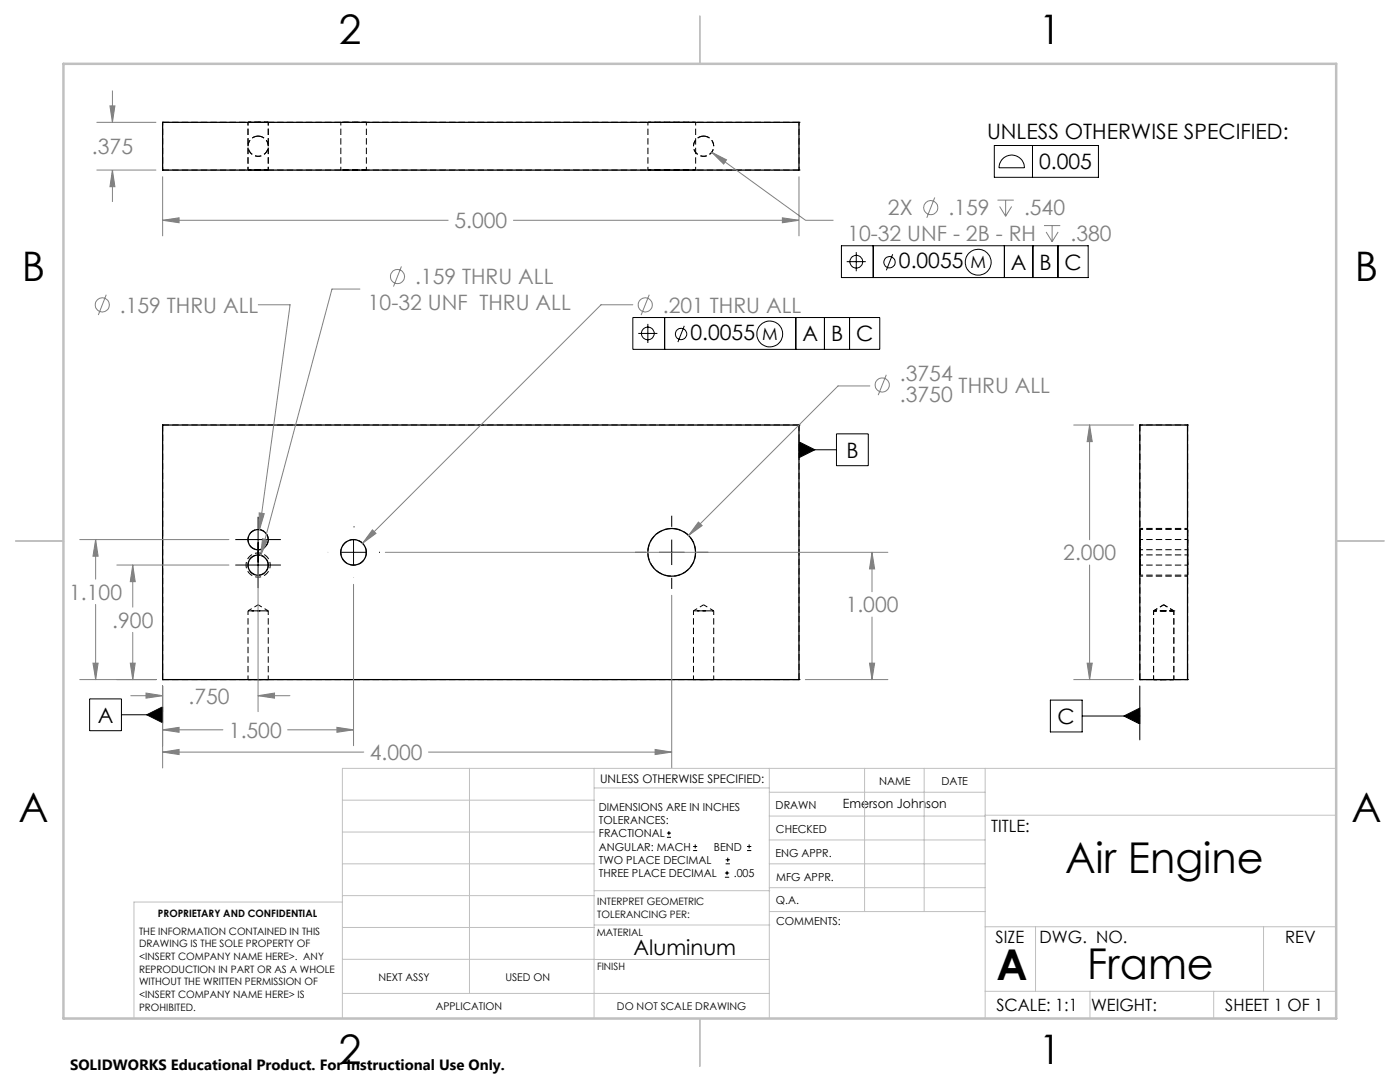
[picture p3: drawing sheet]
<svg xmlns="http://www.w3.org/2000/svg" width="279mm" height="216mm" viewBox="0 0 279 216" stroke-linecap="round" stroke-linejoin="round" font-family="sans-serif">
<g fill="none" stroke="#000" stroke-width=".2" stroke-dasharray="1.3 .6">
<path d="M32.5 24.4h.1M32.5 33.9h.1M159.5 24.4h.1M159.5 33.9h.1M32.5 84.8h.1M159.5 84.8h.1M227.5 84.8h.1M237 84.8h.1M32.5 135.6h.1M159.5 135.6h.1M227.5 135.6h.1M234.3 121.9h.1"/>
<path d="M237 135.6h.1"/>
</g>
<g fill="none" stroke="#000" stroke-width=".2" stroke-dasharray="1.3 .6" stroke-dashoffset=".4" stroke-linecap="butt">
<path d="M53.5 33.9h-4h4M53.5 24.4h-4h4M227.5 112.7v-2v4.1v-2.1M227.5 107.7v-2v4v-2M237 112.7v-2v4.1v-2.1M237 107.7v-2v4v-2M49.5 121.9v13.7M51.1 121.9h2.4h-4h1.6M51.5 135.6h2h-4h2M51.5 120.7l-2 1.2M53.5 135.6v-13.7M53.5 121.9l-2-1.2"/>
<path d="M138.4 121.9v13.7M140 121.9h2.4h-4h1.6M140.4 135.6h2h-4h2M140.4 120.7l-2 1.2M142.4 135.6v-13.7M142.4 121.9l-2-1.2M230.2 121.9v13.7M232.2 120.7l-2 1.2M234.2 121.9h-4h4M234.3 135.6h-4.1h4.1M234.3 121.9h-4.1h4.1M234.3 135.6v-13.7"/>
<path d="M234.3 121.9l-2.1-1.2"/>
</g>
<g fill="none" stroke="#000" stroke-width=".2" stroke-dasharray="1.3 .6" stroke-linecap="butt">
<path d="M32.5 33.9h127M32.5 24.4h127M51.5 27.2a2.02 2.02 0 0 1 1.8 2.9 2.02 2.02 0 0 1-3.4 .3 2.02 2.02 0 0 1 1.2-3.2h.4M140.4 27.2a2.02 2.02 0 0 1 1.8 2.9 2.02 2.02 0 0 1-3.4 .3 2.02 2.02 0 0 1 1.2-3.2h.4M32.5 84.8v50.8M159.5 84.8h-127M227.5 84.8v50.8M237 84.8v50.8M53.5 112.7a2.02 2.02 0 0 0-2.9-1.8 2.02 2.02 0 0 0-.3 3.4 2.02 2.02 0 0 0 3.2-1.1v-.5M53.5 107.7a2.02 2.02 0 0 0-2.9-1.9 2.02 2.02 0 0 0-.3 3.5 2.02 2.02 0 0 0 3.2-1.2v-.4M138.8 110.2a4.8 4.8 0 0 0-6.9-4.2 4.8 4.8 0 0 0-.6 8.1 4.8 4.8 0 0 0 7.5-3.2v-.7M32.5 135.6h127"/>
<path d="M159.5 135.6v-50.8"/>
</g>
<path d="M73.1 110.2a2.55 2.55 0 0 0-3.7-2.3 2.55 2.55 0 0 0-.4 4.3 2.55 2.55 0 0 0 4.1-1.5v-.5" fill="none" stroke="#000" stroke-width=".2" stroke-dasharray="1.3 .6" stroke-dashoffset=".2" stroke-linecap="butt"/>
<g fill="none" stroke="#000" stroke-width=".25">
<path d="M32.5 24.4h127v9.5h-127zM32.5 84.8h127v50.8h-127zM227.5 84.8h9.5v50.8h-9.5z"/>
<circle cx="51.5" cy="107.7" r="2.02"/>
<circle cx="51.5" cy="112.8" r="2.02"/>
<circle cx="70.5" cy="110.2" r="2.55"/>
<circle cx="134.1" cy="110.2" r="4.8"/>
</g>
<g fill="none" stroke="#000" stroke-width=".2" stroke-dasharray="1.3 .6" stroke-dashoffset=".6" stroke-linecap="butt">
<path d="M32.5 33.9v-9.5M49.5 24.4v9.5M53.5 33.9v-9.5M68 24.4v9.5M73.1 33.9v-9.5M129.3 24.4v9.5M138.8 33.9h-9.5h9.5M138.8 24.4h-9.5h9.5M138.8 33.9v-9.5M159.5 33.9v-9.5M227.5 84.8h9.5M227.5 110.2v-4.8v9.6v-4.8"/>
<path d="M227.5 115h9.5M227.5 112.8h9.5M227.5 114.8h9.5M227.5 109.7h9.5M237 110.2v-4.8v9.6v-4.8M237 105.4h-9.5M237 107.7h-9.5M237 110.7h-9.5M237 105.6h-9.5M227.5 135.6h9.5"/>
</g>
<path d="M73.1 33.9h-5.1h5.1M73.1 24.4h-5.1h5.1M227.5 110.2v-2.5v5.1v-2.6M237 110.2v-2.5v5.1v-2.6" fill="none" stroke="#000" stroke-width=".2" stroke-dasharray="1.3 .6" stroke-dashoffset=".3" stroke-linecap="butt"/>
<g fill="none" stroke="#808080" stroke-width=".2">
<path d="M22.4 18.1v6.3M19.3 33.9h11.9M19.3 24.4h11.9M21.9 21.1h1l-.5 3.3zM22.4 33.9l.5 3.4h-1zM22.4 33.9v6.4M32.5 35.2v11.9M142 30.4l3 1.5-.6 .8zM142 30.4l18.8 13.6h5.5M159.5 35.2v11.9M186.5 39.4l-1.5 4.1M199.1 39.9h3.2"/>
<path d="M200.7 39.9v3.2M21.2 58.8l-1.6 4.1M32.5 44l3.2-.5v.9zM32.5 44h57M71.8 57.7h-5.5l-14.3 53.1M80.1 53.2l-1.6 4M102.4 44h57.1M129.6 58.8l-1.6 4.1M156.1 43.5l3.4 .5-3.4 .4zM199.5 41.2l1.2 1.9M201.9 41.2l-1.2 1.9M208.4 45h3.2"/>
<path d="M208.8 46.3l1.2 1.9M210 45v3.2M211.2 46.3l-1.2 1.9M51.5 60.8h6.4l-6.1 44.9M126.3 60.8h-6.4l-47.5 47.6M173.6 77h-6.3l-29.9 29.9M176.9 74.8l-1.6 4M214.3 84.8h11.9M217.5 84.8l.5 3.3h-1zM217.5 84.8v22.9M15.9 107.7h29.8M19.1 107.7l.5 3.3h-1z"/>
<path d="M19.1 107.7v7.9M23.3 112.7h22.4M26.5 112.7l.5 3.4h-1zM26.5 112.7v8.4M51.5 113.5v28.5M51.7 102.3l1 .2-.9 3.2zM52.4 107.5l1 .2-1.4 3.1zM70.6 116.6v32.2M74.3 105.7l.7 .7-2.6 2zM76.9 110.2h100.3M134.1 118.8v34.4M139.4 104.2l.7 .7-2.7 2z"/>
<path d="M174 110.2l.6 3.3h-1.1zM174 110.2v7.9M217.5 112.7v22.9M15.9 135.6h15.3M18.6 132.3h1l-.5 3.3zM19.1 120.6v15M26 132.3h1l-.5 3.3zM26.1 138.8h6.4M26.5 126.2v9.4M29.1 138.3l3.4 .5-3.4 .5zM32.5 136.9v16.3M51.5 138.8l3.3-.5v1z"/>
<path d="M51.5 138.8h6.4M160.7 135.6h16.5M173.5 132.3h1.1l-.6 3.3zM174 123.1v12.5M214.3 135.6h11.9M217 132.3h1l-.5 3.3zM32.5 145.6l3.2-.5v1zM32.5 150.1l3.2-.6v1.1zM32.5 145.6h12M32.5 150.1h40.1M57.4 145.6h13.2M67.2 145.1l3.4 .5-3.4 .5z"/>
<path d="M85.5 150.1h48.6M130.7 149.5l3.4 .6-3.4 .5z"/>
<circle cx="79.3" cy="55.2" r="1.41"/>
<circle cx="185.7" cy="41.4" r="1.4"/>
<circle cx="20.4" cy="60.8" r="1.41"/>
<circle cx="128.8" cy="60.8" r="1.41"/>
<circle cx="176.1" cy="76.8" r="1.41"/>
</g>
<g fill="none" stroke="#000" stroke-width=".2">
<path d="M198.4 29h20.8v6.4h-20.8zM200.3 31.5a2.53 2.53 0 0 1 2.7-.3 2.53 2.53 0 0 1 1.4 2.3h-5a2.83 2.83 0 0 1 .9-2zM206.1 29v6.4M167.9 49h49.3v6.4h-49.3zM169 52.2h3.8M170.9 50.3v3.8M174.3 49v6.4M178.2 50.7l-1.3 3.2M200.4 49v6.4M206.1 49v6.4M211.1 49v6.4M126.3 63.4h49.3v6.3h-49.3z"/>
<path d="M127.4 66.5h3.8M129.3 64.6v3.8M132.6 63.4v6.3M136.6 65l-1.3 3.3M158.8 63.4v6.3M164.5 63.4v6.3M169.5 63.4v6.3M159.5 88.2l3.1 1.5-3.1 1.6zM159.5 89.7h7.4M166.9 86.6h6.4v6.3h-6.4zM47 112.7h9.1M47 107.7h9.1"/>
<path d="M51.5 103.1v14.2M65.4 110.2h.1M68 110.2h5.1M70.6 105.1h.1M70.6 107.7v5M70.6 115.3h.1M75.6 110.2h.1M126.8 110.2h2.2M131.5 110.2h5.1M134.1 102.9v2.2M134.1 107.7v5M134.1 115.3v2.2"/>
<path d="M139.1 110.2h2.3M17.9 139.5h6.3v6.3h-6.3zM209.6 139.7h6.4v6.3h-6.4zM227.5 136.9v10.7M24.2 142.6h8.3M29.3 142.6l3.2-1.6v3.2zM216 142.9h11.5M224.3 142.9l3.2-1.6v3.2zM133.1 167.1h.8M133.1 166.2h.8M133.5 165.8v.9M138.3 169.7h.8"/>
<path d="M138.3 168.9h.8M138.7 168.5v.8M144.7 175h.8M144.7 174.2h.8M144.8 172.4h.9M144.8 171.6h.9M145.1 173.8v.8M145.2 171.1v.9M149.1 169.7h.8M149.1 168.9h.8M149.5 168.5v.8"/>
<circle cx="170.9" cy="52.2" r="1.27"/>
<circle cx="177.5" cy="52.3" r="1.13"/>
<circle cx="195.2" cy="52.3" r="2.59"/>
<circle cx="129.3" cy="66.5" r="1.27"/>
<circle cx="135.9" cy="66.6" r="1.13"/>
<circle cx="153.6" cy="66.6" r="2.58"/>
</g>
<path d="M51.5 115.2a2.41 2.41 0 0 1-2.1-3.6 2.41 2.41 0 0 1 4.1-.2 2.41 2.41 0 0 1-1.8 3.7l-.2 .1" fill="none" stroke="#000" stroke-width=".2" stroke-dasharray="1.3 .6" stroke-dashoffset=".7" stroke-linecap="butt"/>
<g fill="none" stroke="#c0c0c0" stroke-width=".2">
<path d="M68.3 159.7h50.3M93.7 153.3v44.9M118.6 153.3v49.9M118.6 157.2h34.9M153.5 153.3v49.9M153.5 158.1h43.1M172.5 153.3v28.6M184.4 153.3v28.6M196.6 153.3v49.9M266.7 153.3h-198.4v49.9M68.3 178.7h50.3M68.3 172.4h50.3"/>
<path d="M68.3 166h50.3M68.3 180h-41.6v23.2M118.6 177.7h35M153.5 167.6h43.1M153.5 162.8h43.1M153.5 172.4h43.1M153.5 177.1h43.1M196.6 162.7h70.1M68.3 198.2h85.2M68.3 191.4l85.2 .1M68.3 185.1h50.3M118.6 184.6h35"/>
<path d="M153.6 181.9h43M196.6 197.8h70.1M196.6 184.9h70.1M206.7 184.9v12.9M217.5 197.8v5.4M242.2 197.8v5.4M252.2 184.9v12.9"/>
</g>
<path d="M139.7 3.2v9.5M3.1 107.9h9.6M266.7 107.9h9.5M139.7 203.2v9.6" fill="none" stroke="#c0c0c0" stroke-width=".25"/>
<path d="M12.7 12.7h254v190.5h-254z" fill="none" stroke="#c0c0c0" stroke-width=".5"/>
<path d="M224.3 142.9l3.2-1.6v3.2z" fill="#000"/>
<path d="M32.5 145.6l3.2-.5v1zM67.2 145.1l3.4 .5-3.4 .5zM32.5 150.1l3.2-.6v1.1zM130.7 149.5l3.4 .6-3.4 .5zM29.1 138.3l3.4 .5-3.4 .5zM51.5 138.8l3.3-.5v1zM173.5 132.3h1.1l-.6 3.3zM174 110.2l.6 3.3h-1.1zM26 132.3h1l-.5 3.3zM26.5 112.7l.5 3.4h-1zM18.6 132.3h1l-.5 3.3zM19.1 107.7l.5 3.3h-1zM51.7 102.3l.1 3.4 .9-3.2zM52.4 107.5l-.4 3.3 1.4-3.1zM74.3 105.7l-1.9 2.7 2.6-2zM139.4 104.2l-2 2.7 2.7-2zM217 132.3h1l-.5 3.3zM217.5 84.8l.5 3.3h-1z" fill="#808080"/>
<path d="M29.3 142.6l3.2-1.6v3.2zM159.5 88.2l3.1 1.5-3.1 1.6z" fill="#000"/>
<path d="M32.5 44l3.2-.5v.9zM156.1 43.5l3.4 .5-3.4 .4zM22.4 33.9l.5 3.4h-1zM21.9 21.1h1l-.5 3.3zM142 30.4l2.4 2.3 .6-.8z" fill="#808080"/>
<g font-size="8.5">
<text x="212.5" y="174.2">Air Engine</text>
<text x="198.9" y="195.5">A</text>
<text x="217" y="195.4">Frame</text>
</g>
<g font-size="8.1">
<text x="67.6" y="8.9">2</text>
<text x="207.3" y="8.9">1</text>
<text x="4.4" y="56.2">B</text>
<text x="270.4" y="56.2">B</text>
<text x="3.7" y="164.1">A</text>
<text x="269.7" y="164.1">A</text>
<text x="67.6" y="212.4">2</text>
<text x="207.3" y="212.4">1</text>
</g>
<g font-size="4.2">
<text x="197" y="27.8">UNLESS OTHERWISE SPECIFIED:</text>
<text x="207.4" y="33.8">0.005</text>
<text x="179.4" y="53.5">0.0055</text>
<text x="201.7" y="53.8">A</text>
<text x="207.4" y="53.8">B</text>
<text x="212.5" y="53.8">C</text>
<text x="137.8" y="67.9">0.0055</text>
<text x="160.1" y="68.1">A</text>
<text x="165.8" y="68.1">B</text>
<text x="170.9" y="68.1">C</text>
<text x="168.9" y="91.3">B</text>
<text x="19.5" y="144.2">A</text>
<text x="211.1" y="144.5">C</text>
<text x="126.4" y="190.5">Aluminum</text>
</g>
<g font-size="4.2" fill="#808080">
<text x="18.4" y="30.8">.375</text>
<text x="90.7" y="45.5">5.000</text>
<text x="177.2" y="43">2X</text>
<text x="189.3" y="43">.159</text>
<text x="204.4" y="43">.540</text>
<text x="169.1" y="48.1">10-32 UNF - 2B - RH</text>
<text x="213.7" y="48.1">.380</text>
<text x="82.8" y="56.7">.159 THRU ALL</text>
<text x="23.9" y="62.4">.159 THRU ALL</text>
<text x="73.4" y="61.8">10-32 UNF THRU ALL</text>
<text x="132.3" y="62.4">.201 THRU ALL</text>
<text x="179.6" y="76.1">.3754</text>
<text x="179.6" y="80.2">.3750</text>
<text x="191.3" y="78.4">THRU ALL</text>
<text x="212.2" y="111.8">2.000</text>
<text x="13.8" y="119.7">1.100</text>
<text x="22.4" y="125.2">.900</text>
<text x="168.8" y="122.2">1.000</text>
<text x="37.6" y="140.4">.750</text>
<text x="45.7" y="147.2">1.500</text>
<text x="73.8" y="151.7">4.000</text>
</g>
<g font-size="3.4">
<text x="193.7" y="53.5">M</text>
<text x="152.1" y="67.8">M</text>
<text x="197.8" y="166">TITLE:</text>
<text x="198.7" y="188.1">SIZE</text>
<text x="207.5" y="188.1">DWG. NO.</text>
<text x="256.5" y="188.2">REV</text>
<text x="198.8" y="201.7">SCALE: 1:1</text>
<text x="217.7" y="201.8">WEIGHT:</text>
<text x="244.5" y="201.7">SHEET 1 OF 1</text>
</g>
<text font-size="3" x="14" y="213.5">SOLIDWORKS Educational Product. For Instructional Use Only.</text>
<text font-size="2.5" x="168.2" y="161.3">Emerson Johnson</text>
<text font-size="2.4" x="119.8" y="156.2">UNLESS OTHERWISE SPECIFIED:</text>
<g font-size="2.2">
<text x="119.5" y="161.8">DIMENSIONS ARE IN INCHES</text>
<text x="154.8" y="161.4">DRAWN</text>
<text x="175.4" y="156.6">NAME</text>
<text x="187.9" y="156.7">DATE</text>
<text x="119.5" y="164.4">TOLERANCES:</text>
<text x="119.5" y="167.1">FRACTIONAL</text>
<text x="154.9" y="166.3">CHECKED</text>
<text x="119.5" y="169.7">ANGULAR: MACH</text>
<text x="119.5" y="172.4">TWO PLACE DECIMAL</text>
<text x="142.5" y="169.7">BEND</text>
<text x="154.8" y="170.9">ENG APPR.</text>
<text x="119.5" y="175">THREE PLACE DECIMAL</text>
<text x="146.4" y="175">.005</text>
<text x="154.9" y="175.7">MFG APPR.</text>
<text x="154.9" y="180.4">Q.A.</text>
<text x="154.9" y="184.6">COMMENTS:</text>
</g>
<g font-size="2.1">
<text x="75.5" y="195.7">NEXT ASSY</text>
<text x="100.9" y="195.7">USED ON</text>
<text x="86.9" y="201.5">APPLICATION</text>
<text x="123.1" y="201.6">DO NOT SCALE DRAWING</text>
</g>
<g font-size="2">
<text x="31.5" y="182.9">PROPRIETARY AND CONFIDENTIAL</text>
<text x="119.2" y="180.6">INTERPRET GEOMETRIC</text>
<text x="119.2" y="183.1">TOLERANCING PER:</text>
<text x="27.8" y="186.5">THE INFORMATION CONTAINED IN THIS</text>
<text x="27.8" y="189">DRAWING IS THE SOLE PROPERTY OF</text>
<text x="27.8" y="191.6">&lt;INSERT COMPANY NAME HERE&gt;. ANY</text>
<text x="119.1" y="186.7">MATERIAL</text>
<text x="27.8" y="194.1">REPRODUCTION IN PART OR AS A WHOLE</text>
<text x="27.8" y="196.6">WITHOUT THE WRITTEN PERMISSION OF</text>
<text x="119.1" y="193.5">FINISH</text>
<text x="27.8" y="199.1">&lt;INSERT COMPANY NAME HERE&gt; IS</text>
<text x="27.8" y="201.7">PROHIBITED.</text>
</g>
</svg>
